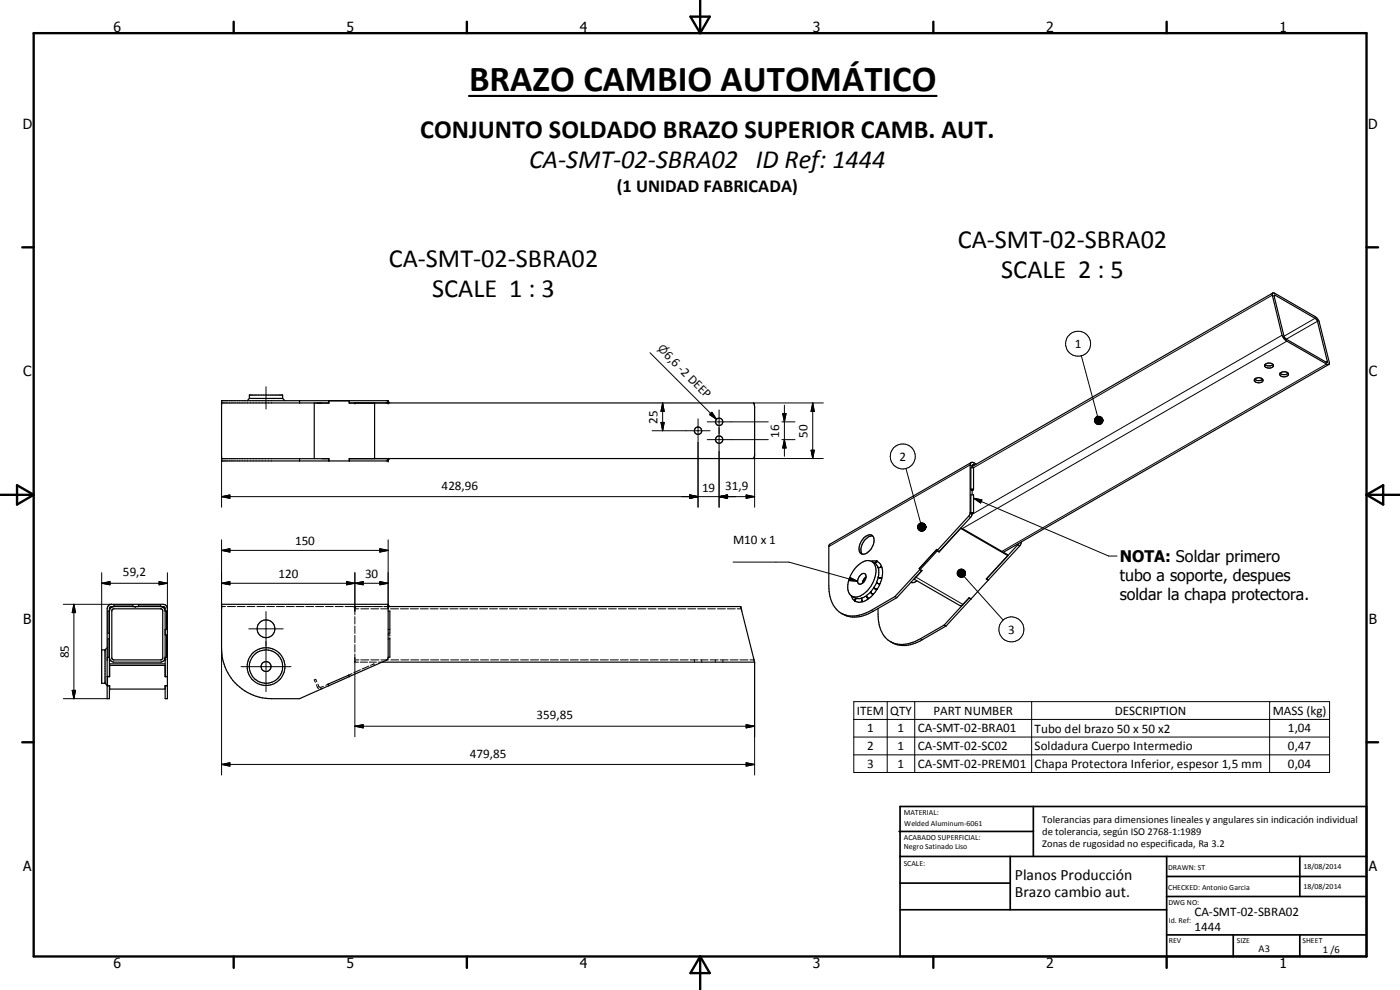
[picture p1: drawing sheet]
<svg xmlns="http://www.w3.org/2000/svg" width="420mm" height="297mm" viewBox="0 0 420 297" stroke-linecap="round" stroke-linejoin="round" font-family="sans-serif">
<g fill="none" stroke="#000" stroke-width=".35">
<path d="M381.8 88.1l.3-.2 .6 .2 12.5 7.3 .7 1.1 3 12.2v.6l-.8-.1-12.1-7-.8-.7-.4-.9zM382 87.9l-90.3 52.1M382.4 88.6h.3l12.4 7.3 3.2 12.8-12.7-7.3zM74.8 119.5v-1h10v1M74.8 119.5h10M74.8 119.5l-.6 .7M84.8 119.5l.7 .7M376.5 113.8a1.86 1.86 0 0 0 2.4 0M376.6 113.7a1.54 1.54 0 0 1 2.4 .5 1.6 1.6 0 0 1-2.6-.1zM379.6 109.4a1.55 1.55 0 0 1 2.6 .4 1.69 1.69 0 0 1-2.7 .1zM379.7 109.3l.7 .5h.8l.8-.5M384.1 112a1.51 1.51 0 0 1 2.6 .4 1.46 1.46 0 0 1-2.6-.2z"/>
<path d="M384.2 112a1.71 1.71 0 0 0 2.4 0M398.8 109.3l-97.7 56.4M66.5 137.6h32.2v.7M89.9 120.2v.7M89.9 137.6v.7M98.5 120.9h.1M98.7 120.2v.7h-32.2M98.7 137.6v.7M98.7 120.3h6.1M98.7 120.3v.6h-4.4v16.7M104.7 120.2v.1M104.8 120.9h121.3l.4 1.1v14.5l-.4 1.1h-121.3v.7"/>
<path d="M104.8 120.2v.7h7.6v16.7M106.5 120.9h.1M116.5 120.9v-.7h-50v18.1h50v-.7M116.5 120.4l.5 .5M117 137.6l-.5 .4M291.5 138.8l-42.5 24.6-.3 .4v12a8.8 8.8 0 0 0 4.4 8.5 8.9 8.9 0 0 0 8.9-.9l7.1-4.1M292.5 139.6l-.3-.2-.4 .2-.1 .7M293 139.3l-.7-.4a.69 .69 0 0 0-.8-.1 .69 .69 0 0 0-.3 .7l-.1 14.7-.3 .6-9.5 10.3M288.3 158.5l-6.5 7.1M288.3 158.5h.1M288.3 158.5l14.2 8.2M288.4 158.4l13.9 8 .2 .3"/>
<path d="M291.4 146.9v-6.6h.8v6.6M291.4 153.9v-5.4h.8v5.4M291.4 153.9h.8M291.4 153.9l.3 .2M291.4 146.9h.8M291.4 146.9l.3 .2M291.7 154.1l-.5 1.2-9.4 10.2-.5-.4M291.7 147.1v1.4M292.2 153.9l-.5 .2M292.2 146.9l-.5 .2M257.3 169.8a3.8 3.8 0 0 1 4.3-1.4 3.7 3.7 0 0 1 1.1 4.4 8.5 8.5 0 0 1-5.4 6.3 2.42 2.42 0 0 1-2.9-2.7 9.7 9.7 0 0 1 2.9-6.6zM258.3 172.5a.93 .93 0 0 1 1.3-.3 .93 .93 0 0 1 .2 1.3 1.8 1.8 0 0 1-2.1 1.7 1.82 1.82 0 0 1 .6-2.7z"/>
<path d="M259.3 161.3a1.75 1.75 0 0 1 2.9-.1 4.5 4.5 0 0 1-2.9 5.1 1.35 1.35 0 0 1-1.5-1.6l.5-2zM259.9 173.1l-.7 .9-.4 1M261.4 168.4a2.67 2.67 0 0 1 3.5 2.8 10.2 10.2 0 0 1-6.1 9.4 2.58 2.58 0 0 1-3.3-1.9M261.7 168.5a3.5 3.5 0 0 1 1.9 4.7 8 8 0 0 1-5.7 6.4l-1.1-.1-1.2-.6M261.9 160.8a4.1 4.1 0 0 0-3.5 3.7v1l.4 .8M268.6 179l.5 .3M268.6 179l-7.1 4.1a9.4 9.4 0 0 1-8.7 1M273.4 174.8h.2M273.5 174.7v.1M274.3 173.7l13.8 8 .8-.2 2-2.1M275.2 174.3l-.8 .5h-.8M275.9 170.6h.1"/>
<path d="M275.9 170.6l.1 .3M276 170.9l.6 .3-7.5 8.1M276 170.9l-7.4 8.1M276.1 170.9l.6 .3-2.2 2.3M281.1 164.9h.1M281.1 164.9l.2 .4M281.1 164.9l-5.1 5.7 .1 .3M281.3 165.1l-.2-.3-5.2 5.8M281.3 165.3l.5 .3M281.3 165.3l-5.2 5.6M281.8 165.5v.1M291.4 179.7l-7.5 8.1"/>
<path d="M296.5 173.9l.1 .2M296.6 174.1l-5.2 5.6-.6-.3-7.4 8.1M302.5 166.7l-6.5 7 .6 .4M305.7 163.1l-9.6 10.6 .5 .3M306.5 162.6l-.5 1.2-9.4 10.2M31.5 195h-1v10h1M31.5 195v10M32.2 194.4l-.7 .6M32.8 197.4l.5 .9 .9 .4h14l.9-.4 .5-.9M32.8 191.7h-.4v5.5h.4M32.9 199.6h16.7M33.9 182.8l14.5-.1 .4 .3v14.5l-.3 .4-14.5 .1-.4-.3v-14.5z"/>
<path d="M33.9 182h.1M33.9 182l-.6 .4-.5 .9h-.4v6.7h.4M39.9 182v-.5h-5.7v.5h-.3M41.6 182v-.5h6.6v.5l.9 .4 .5 .9h.4v5.5h-.4M48.9 182v.2M49.6 190.5h.4v6.7h-.4M49.6 199.2h-16.7v3.8h-.7M116.5 182h105.8M116.5 181.5l.5 .5M116.5 191.7h.5v5.5h-.5M116.5 183.3h.5v6.7h-.5M222.3 182h.1"/>
<path d="M222.3 182l4.2 16.7h-111.9M263.5 182.6a11.4 11.4 0 0 0 2.5 9 7.7 7.7 0 0 0 8.8 .8l8.6-4.9M283.4 187.5l.5 .3M283.9 187.8l-7.1 4.1a8.5 8.5 0 0 1-9.6 .6M31.5 205l.7 .7M32.2 203h.6l.1-20.7 .4-.3h15.8l.5 .5v20.5h.6M32.2 205.7h.7v1.1h16.7M32.2 205.3h.1M32.2 203v2.7M32.8 205.7v3.9h-.6l.1-27.5a1.23 1.23 0 0 1 1.2-.8h15.4a1.3 1.3 0 0 1 1.3 1.3v27h-.6v-3.9h.6M32.8 202.6h.1M49.6 203h.6"/>
<path d="M104.6 202.6l.2 .4M104.8 203l-.1-.4-6.2 2.7 .2 .4M104.8 203l11.1-4.9 .5-.5 .1-16.3h-50v13.3a15 15 0 0 0 15 15h8.4l14.9-6.6M104.8 203h.1"/>
<circle cx="209.5" cy="129.2" r="1.1"/>
<circle cx="215.8" cy="126.6" r="1.11"/>
<circle cx="215.8" cy="131.9" r="1.11"/>
<circle cx="79.8" cy="188.7" r="2.66"/>
<circle cx="79.9" cy="200" r="1.49"/>
<circle cx="79.8" cy="200" r="5"/>
<circle cx="79.8" cy="200" r="5.7"/>
</g>
<g fill="none" stroke="#000" stroke-width=".3">
<path d="M381.8 88.6l-89.6 51.7M382.8 88.6l-.4 .3M394.7 95.5l-9.4 5.4M395.4 96.4l-9.4 5.4M79.8 116v6.7M195.1 105.8l19.9 20M324.5 106.7l4.9 18.3M384.8 100.6l-93.1 53.7M386.2 102.4l-97.4 56.2M398.1 109.2l-97.4 56.2M398.3 108.4l-.4 .2M66.5 136.9v15.3"/>
<path d="M195.7 129.2h17.4M198.4 126.7h.9l-.4 2.5zM198.9 120.9l.4 2.5h-.9zM198.9 120.9v8.3M209.5 125.6v26.6M212.2 131.9h18.4M212.2 126.6h18.4M212.9 124.4l.7-.7 1.4 2.1zM215.8 123v29.2M226.1 137.6h21M226.1 120.9h21M226.5 136.3v15.9"/>
<path d="M234.6 131.9h4M234.6 126.6h4M234.9 124.1h1l-.5 2.5zM235.4 131.9l.5 2.5h-1zM235.4 121.6v15.3M243.4 135.1h1l-.5 2.5zM243.9 120.9l.5 2.5h-1zM243.9 120.9v16.7M292.3 138.9v.6l-.6 .3-.5-.3-42.5 24.5M328.5 126l2.5 .2-2.5 .1zM328.5 126.3l2.5-.1-2.5 .3zM328.5 126.2h2.5"/>
<path d="M328.5 125.7l2.5 .5-2.5-.2zM328.5 126.5l2.5-.3-2.4 .6zM328.6 125.5l2.4 .7-2.5-.5zM328.6 126.8l2.4-.6-2.2 .8zM328.8 125.3l.2-.2 2 1.1zM328.8 125.3l2.2 .9-2.4-.7zM328.8 127l2.2-.8-2 1zM329 125.1l.3-.1 1.7 1.2zM329 127.2l2-1-1.7 1.1zM329.3 125l.2-.1 1.5 1.3zM329.3 127.3l1.7-1.1-1.5 1.2zM329.5 124.9h.3l1.2 1.3z"/>
<path d="M329.5 127.4l1.5-1.2-1.2 1.2zM329.8 124.9l.3 .1 .9 1.2zM329.8 127.4l1.2-1.2-.9 1.2zM330.1 125l.9 1.2zM330.3 125.1l.7 1.1zM330.5 125.2l.5 1zM330.7 125.4l.3 .8zM330.9 125.6l.1 .6zM331 126.2l-.9 1.2zM331 126.2l-.7 1.1zM331 126.2l-.5 .9zM331 126.2l-.3 .7z"/>
<path d="M331 126.2l-.1 .5zM331 126.2v.2zM66.5 149l2.5-.5v1zM66.5 149h160M207 148.5l2.5 .5-2.5 .5zM215.8 149l2.5-.5v1zM223.9 148.5l2.6 .5-2.6 .5zM271.9 140.6l4.4 16.3M275.4 158l2.5 .1-2.5 .1zM275.4 158.2l2.5-.1-2.5 .4zM275.4 158.1h2.5M275.4 157.7l2.5 .4-2.5-.1z"/>
<path d="M275.4 158.5l2.5-.4-2.4 .6zM275.5 157.5l2.4 .6-2.5-.4zM275.5 158.7l2.4-.6-2.2 .9zM275.7 157.3l.2-.2 2 1zM275.7 157.3l2.2 .8-2.4-.6zM275.7 159l2.2-.9-2 1.1zM275.9 157.1l.2-.1 1.8 1.1zM275.9 159.2l2-1.1-1.8 1.2zM276.1 157l.3-.1 1.5 1.2zM276.1 159.3l1.8-1.2-1.5 1.3zM276.4 156.9h.3l1.2 1.2zM276.4 159.4l1.5-1.3-1.2 1.3z"/>
<path d="M276.7 156.9h.2l1 1.2zM276.9 156.9l1 1.2zM277.2 157l.7 1.1zM277.4 157.2l.5 .9zM277.6 157.4l.3 .7zM277.7 157.6l.2 .5zM277.9 158.1l-1 1.2-.2 .1zM277.9 158.1l-.7 1.2h-.3zM277.9 158.1l-.7 1.2zM277.9 158.1l-.5 1zM277.9 158.1l-.3 .8zM277.9 158.1l-.2 .6z"/>
<path d="M277.9 158.1l-.1 .3zM290.6 154.9l.6 .4M291.2 153.8l.5 .3M291.4 153.9h.8l-.5 .2zM291.4 146.9h.8l-.5 .2zM292.2 149.5l2.5 .5-.4 .9zM292.2 149.5l40.5 17.3h2.5M30.5 175l2.5-.5v1zM30.5 175h19.7M30.5 171.8v23.2M47.7 174.5l2.5 .5-2.5 .5zM50.2 171.8v26.3"/>
<path d="M66.5 175l2.5-.5v1zM66.5 165.1l2.5-.5v1.1zM66.5 175h50M66.5 162v20.6M66.5 165.1h50M104 174.5l2.5 .5-2.5 .5zM106.5 175l2.5-.5v1zM106.5 171.8v12.6M114 174.5l2.5 .5-2.5 .5zM114 164.6l2.5 .5-2.5 .6zM116.5 162v20.6M220 168.7h16.8l20.6 5.7"/>
<path d="M255.1 173.3l2.3 1.1-2.6-.2zM257 179.6l-.4 .4v.5M258.6 179.5v.7l.3 .3M260 178.7l.2 .5 .4 .3M261.3 177.5l.3 .6 .5 .1M262.3 176.2l.3 .5 .6 .1M263.1 174.7l.4 .4h.5M263.1 168.1v.4l-.6 .5M263.6 173.1l.4 .4 .6-.1M264.5 169.9l-.4 .4-.6-.1M274.9 173.1l14.1 8.3M287.3 171.9l2.5 .1-2.5 .1z"/>
<path d="M287.3 172.1l2.5-.1-2.5 .4zM287.3 172h2.5M287.3 171.6l2.5 .4-2.5-.1zM287.3 172.4l2.5-.4-2.4 .6zM287.4 171.4l2.4 .6-2.5-.4zM287.4 172.6l2.4-.6-2.2 .8zM287.6 171.1l.2-.2 2 1.1zM287.6 171.1l2.2 .9-2.4-.6zM287.6 172.8l2.2-.8-2 1zM287.8 170.9l.3-.1 1.7 1.2zM287.8 173l2-1-1.7 1.1zM288.1 170.8h.2l1.5 1.2z"/>
<path d="M288.1 173.1l1.7-1.1-1.5 1.2zM288.3 170.8l.3-.1 1.2 1.3zM288.3 173.2l1.5-1.2-1.2 1.2zM288.6 170.7l1.2 1.3zM288.8 170.8l1 1.2zM289.1 170.9l.7 1.1zM289.3 171.1l.5 .9zM289.3 172.9l11.8 13.2M289.5 171.2l.3 .8zM289.6 171.5l.2 .5zM289.8 172l-1 1.2h-.2zM289.8 172l-1 1.2z"/>
<path d="M289.8 172l-.7 1.1zM289.8 172l-.5 1zM289.8 172l-.3 .8zM289.8 172l-.2 .5zM289.8 172l-.1 .3zM305.4 163.5l.6 .3M19 181.3h14.5M22.2 181.3l.5 2.5h-1zM22.2 181.3v28.3M66.5 182h1.2M66.5 194.6v37.9M68.3 182h2.3"/>
<path d="M71.2 182h2.4M74.2 182h2.3M74.7 188.7h10.3M77.1 182h2.3M79.8 183.5v24M80 182h2.4M83 182h2.3M85.9 182h2.4M88.8 182h2.4M91.8 182h2.3M94.7 182h2.4M97.7 182h2.3"/>
<path d="M100.6 182h2.4M103.6 182h2.3M106 182l.2 .1M106.3 182.3l.2 .1M106.5 182h.1M106.5 182h8.3M106.5 182.7h1.2M106.5 198.7h1.1M106.5 185v2.2M106.5 187.8v2.2M106.5 190.6v2.2M106.5 193.4v2.3"/>
<path d="M106.5 196.2v24.9M106.5 198h1.2M108.1 198.7h2.2M108.3 182.7h2.3M108.3 198h2.4M110.7 199.9l-2 .8M110.8 198.7h2.2M111.3 182.7h2.3M111.3 198h2.4M112.3 199.3l-.1-.1-1 .4M112.3 199.5l.1 .1M113.6 198.7h1"/>
<path d="M114.2 182.7h2.4M114.3 198h2.4M115.2 182h1.3M116.5 190.5h.2M116.5 188.8h.2M116.8 190.5h.2v.4M116.8 188.8h.2M117 191.3v.4M117.2 182.7h2.4M117.3 198h2.4M120.2 182.7h2.4M120.3 198h2.4"/>
<path d="M123.1 182.7h2.4M123.3 198h2.4M126.1 182.7h2.4M126.3 198h2.4M129.1 182.7h2.4M129.2 198h2.4M132.1 182.7h2.3M132.2 198h2.5M135 182.7h2.4M135.2 198h2.5M138 182.7h2.4M138.2 198h2.5"/>
<path d="M141 182.7h2.4M141.3 198h2.3M144 182.7h2.3M144.2 198h2.4M146.9 182.7h2.4M147.2 198h2.4M149.9 182.7h2.4M150.2 198h2.4M152.9 182.7h2.4M153.2 198h2.4M155.9 182.7h2.3M156.2 198h2.4"/>
<path d="M158.8 182.7h2.4M159.2 198h2.4M161.8 182.7h2.4M162.2 198h2.4M164.8 182.7h2.4M165.2 198h2.4M167.8 182.7h2.3M168.2 198h2.4M170.7 182.7h2.4M171.2 198h2.4M173.7 182.7h2.4M174.2 198h2.4"/>
<path d="M176.7 182.7h2.4M177.2 198h2.4M179.7 182.7h2.3M180.2 198h2.4M182.6 182.7h2.4M183.2 198h2.4M185.6 182.7h2.4M186.2 198h2.3M188.5 182.7h2.5M189.1 198h2.4M191.5 182.7h2.4M192.1 198h2.5"/>
<path d="M194.5 182.7h2.4M195.1 198h2.5M197.5 182.7h2.3M198.2 198h2.3M200.5 182.7h2.3M201.1 198h2.4M203.4 182.7h2.4M204.1 198h2.4M206.4 182.7h2.4M207.1 198h2.4M208.4 198v.2M208.4 198.5v.2"/>
<path d="M209.4 182.7h2.3M210.1 198h2.4M210.6 198v.2M210.6 198.5v.2M212.4 182.7h2.3M213.1 198h2.4M214.7 198v.2M214.7 198.5v.2M215.3 182.7h2.4M216.1 198h2.4M216.9 198v.2M216.9 198.5v.2"/>
<path d="M218.3 182.7h2.4M219.1 198h2.4M221.3 182.7h1.2M222.1 198h2.4M225.1 198h1.2M226.5 198.7v33.8M261.5 183.1l.5 .3M276.3 191.6l.5 .3M19 209.6h13.2M21.7 207.1h1l-.5 2.5zM72.3 200h15M94.4 204l.2 .7"/>
<path d="M94.6 203.9l.2-.1 .3 .8M94.9 205.4l.7 1.1M95.4 205.2l.5 1M96.6 206.7l-.6 .1M97.1 205.9l-1 .3M98.5 205.3l-.7 .3M105.7 202.1l-1 .5M106.5 217.9l2.5-.5v1zM106.5 217.9h120M108.2 201l-2 .8M223.9 217.4l2.6 .5-2.6 .5zM256.2 210.5h142.8v21.3h-142.8z"/>
<path d="M256.2 215.9h142.8M266.3 210.5v21.3M274.5 210.5v21.3M309.6 210.5v21.3M381 210.5v21.3M66.5 229.4l2.5-.5v1zM66.5 229.4h160M223.9 228.9l2.6 .5-2.6 .5zM256.2 221.1h142.8M256.2 226.5h142.8"/>
<circle cx="323.6" cy="103.1" r="3.7"/>
<circle cx="270.9" cy="137" r="3.8"/>
<circle cx="303.5" cy="188.8" r="3.7"/>
</g>
<g fill="#000">
<path d="M198.4 126.7h.9l-.4 2.5zM198.9 120.9l.4 2.5h-.9zM212.9 124.4l.7-.7 1.4 2.1zM234.9 124.1h1l-.5 2.5zM235.4 131.9l.5 2.5h-1zM243.4 135.1h1l-.5 2.5zM243.9 120.9l.5 2.5h-1zM330.9 125.6l.1 .6zM330.7 125.4l.3 .8zM330.5 125.2l.5 1zM330.3 125.1l.7 1.1zM330.1 125l.9 1.2z"/>
<path d="M329.8 124.9l.3 .1 .9 1.2zM329.5 124.9h.3l1.2 1.3zM329.3 125l.2-.1 1.5 1.3zM329 125.1l.3-.1 1.7 1.2zM328.8 125.3l.2-.2 2 1.1zM328.8 125.3l2.2 .9-2.4-.7zM328.6 125.5l2.4 .7-2.5-.5zM328.5 126.5l2.5-.3-2.4 .6zM328.6 126.8l2.4-.6-2.2 .8zM328.8 127l2.2-.8-2 1zM329 127.2l2-1-1.7 1.1zM329.3 127.3l1.7-1.1-1.5 1.2z"/>
<path d="M329.5 127.4l1.5-1.2-1.2 1.2zM329.8 127.4l1.2-1.2-.9 1.2zM331 126.2l-.9 1.2zM331 126.2l-.7 1.1zM331 126.2l-.5 .9zM331 126.2l-.3 .7zM331 126.2l-.1 .5zM331 126.2v.2zM66.5 149l2.5-.5v1zM207 148.5l2.5 .5-2.5 .5zM215.8 149l2.5-.5v1zM223.9 148.5l2.6 .5-2.6 .5z"/>
<path d="M277.7 157.6l.2 .5zM277.6 157.4l.3 .7zM277.4 157.2l.5 .9zM277.2 157l.7 1.1zM276.9 156.9l1 1.2zM276.7 156.9h.2l1 1.2zM276.4 156.9h.3l1.2 1.2zM276.1 157l.3-.1 1.5 1.2zM275.9 157.1l.2-.1 1.8 1.1zM275.7 157.3l.2-.2 2 1zM275.7 157.3l2.2 .8-2.4-.6zM275.5 157.5l2.4 .6-2.5-.4z"/>
<path d="M275.4 158.5l2.5-.4-2.4 .6zM275.5 158.7l2.4-.6-2.2 .9zM275.7 159l2.2-.9-2 1.1zM275.9 159.2l2-1.1-1.8 1.2zM276.1 159.3l1.8-1.2-1.5 1.3zM276.4 159.4l1.5-1.3-1.2 1.3zM277.9 158.1l-1 1.2-.2 .1zM277.9 158.1l-.7 1.2h-.3zM277.9 158.1l-.7 1.2zM277.9 158.1l-.5 1zM277.9 158.1l-.3 .8zM277.9 158.1l-.2 .6z"/>
<path d="M277.9 158.1l-.1 .3zM291.4 153.9h.8l-.5 .2zM291.4 146.9h.8l-.5 .2zM292.2 149.5l2.5 .5-.4 .9zM30.5 175l2.5-.5v1zM47.7 174.5l2.5 .5-2.5 .5zM66.5 175l2.5-.5v1zM66.5 165.1l2.5-.5v1.1zM104 174.5l2.5 .5-2.5 .5zM106.5 175l2.5-.5v1zM114 174.5l2.5 .5-2.5 .5zM114 164.6l2.5 .5-2.5 .6z"/>
<path d="M255.1 173.3l2.3 1.1-2.6-.2zM289.6 171.5l.2 .5zM289.5 171.2l.3 .8zM289.3 171.1l.5 .9zM289.1 170.9l.7 1.1zM288.8 170.8l1 1.2zM288.6 170.7l1.2 1.3zM288.3 170.8l.3-.1 1.2 1.3zM288.1 170.8h.2l1.5 1.2zM287.8 170.9l.3-.1 1.7 1.2zM287.6 171.1l.2-.2 2 1.1zM287.6 171.1l2.2 .9-2.4-.6z"/>
<path d="M287.4 171.4l2.4 .6-2.5-.4zM287.3 172.4l2.5-.4-2.4 .6zM287.4 172.6l2.4-.6-2.2 .8zM287.6 172.8l2.2-.8-2 1zM287.8 173l2-1-1.7 1.1zM288.1 173.1l1.7-1.1-1.5 1.2zM288.3 173.2l1.5-1.2-1.2 1.2zM289.8 172l-1 1.2h-.2zM289.8 172l-1 1.2zM289.8 172l-.7 1.1zM289.8 172l-.5 1zM289.8 172l-.3 .8z"/>
<path d="M289.8 172l-.2 .5zM289.8 172l-.1 .3zM22.2 181.3l.5 2.5h-1zM21.7 207.1h1l-.5 2.5zM106.5 217.9l2.5-.5v1zM223.9 217.4l2.6 .5-2.6 .5zM66.5 229.4l2.5-.5v1zM223.9 228.9l2.6 .5-2.6 .5z"/>
</g>
<g fill="#000">
<circle cx="66.5" cy="120.9" r=".18"/>
<circle cx="106.5" cy="120.9" r=".18"/>
<circle cx="116.5" cy="120.2" r=".18"/>
<circle cx="116.5" cy="120.9" r=".18"/>
<circle cx="116.5" cy="138.3" r=".18"/>
<circle cx="116.5" cy="137.6" r=".18"/>
<circle cx="40.6" cy="182" r=".18"/>
<circle cx="32.8" cy="205.7" r=".18"/>
<circle cx="32.9" cy="206.8" r=".18"/>
<circle cx="50.2" cy="205.7" r=".18"/>
</g>
<g fill="none" stroke="#000" stroke-width=".71">
<path d="M10.1 9.9h400v277.1h-400zM70.1 6.5v3.4M140.1 6.5v3.4M207.2 5h5.8l-2.9 4.9zM210.1 0v9.9M280.1 6.5v3.4M350.1 6.5v3.4M6.7 74.2h3.4M410.1 74.2h3.5M.1 148.5h10M5.1 145.6l5 2.9-5 2.9zM410.1 148.5h10"/>
<path d="M410.1 148.5l5-2.9v5.8zM6.7 222.7h3.4M410.1 222.7h3.5M70.1 287v3.4M140.1 287v3.4M210.1 287v10M210.1 287l2.9 5h-5.8zM280.1 287v3.4M350.1 287v3.4"/>
</g>
<g fill="none" stroke="#000" stroke-width=".51">
<path d="M269.8 249.5h40.3M270.1 242h140v45h-140zM270.1 257h140M303.2 257v16M310.1 242v15M350.1 257v30M390.1 257v12M270.1 265h33.1M270.1 273h80M350.1 269h60M350.1 263h60M350.1 280.5h60"/>
<path d="M370.1 280.5v6.5M390.1 280.5v6.5"/>
</g>
<path d="M140.7 28.8h140.4" fill="none" stroke="#000" stroke-width=".63"/>
<path d="M328.5 125.9h2.5M275.4 158.3h2.5M287.3 171.8h2.5" fill="none" stroke="#000" stroke-width=".42"/>
<path d="M328.5 126.3h2.5M275.4 157.9h2.5M287.3 172.2h2.5" fill="none" stroke="#000" stroke-width=".38"/>
<text font-size="11" x="140.8" y="27.3">BRAZO CAMBIO AUTOMÁTICO</text>
<g font-size="7.9">
<text x="126.1" y="41.5">CONJUNTO SOLDADO BRAZO SUPERIOR CAMB. AUT.</text>
<text x="158.8" y="50.5">CA-SMT-02-SBRA02 ID Ref: 1444</text>
<text x="287.4" y="74.5">CA-SMT-02-SBRA02</text>
<text x="116.7" y="80.1">CA-SMT-02-SBRA02</text>
<text x="300.5" y="83.5">SCALE 2 : 5</text>
<text x="129.7" y="89">SCALE 1 : 3</text>
</g>
<text font-size="5.5" x="185.2" y="57.5">(1 UNIDAD FABRICADA)</text>
<g font-size="4.8">
<text x="336" y="168.6">NOTA: Soldar primero</text>
<text x="336" y="174.4">tubo a soporte, despues</text>
<text x="336" y="180.1">soldar la chapa protectora.</text>
</g>
<g font-size="4.7">
<text x="304.6" y="263.9">Planos Producción</text>
<text x="304.6" y="269.3">Brazo cambio aut.</text>
</g>
<g font-size="4.2">
<text x="34" y="9.6">6</text>
<text x="104" y="9.6">5</text>
<text x="174" y="9.6">4</text>
<text x="244" y="9.6">3</text>
<text x="314" y="9.6">2</text>
<text x="384" y="9.6">1</text>
<text x="6.8" y="38.7">D</text>
<text x="410.6" y="38.7">D</text>
<text x="7" y="112.9">C</text>
<text x="410.8" y="112.9">C</text>
<text x="7" y="187.1">B</text>
<text x="410.8" y="187.1">B</text>
<text x="7" y="261.4">A</text>
<text x="410.8" y="261.4">A</text>
<text x="34" y="290.4">6</text>
<text x="104" y="290.4">5</text>
<text x="174" y="290.4">4</text>
<text x="244" y="290.4">3</text>
<text x="314" y="290.4">2</text>
<text x="384" y="290.4">1</text>
</g>
<g font-size="3.9">
<text x="199.1" y="106.8" transform="rotate(45 199.1 106.8)">6,6 -2 DEEP</text>
<text x="322.6" y="104.4">1</text>
<text x="197.3" y="127.1" transform="rotate(-90 197.3 127.1)">25</text>
<text x="233.9" y="131.3" transform="rotate(-90 233.9 131.3)">16</text>
<text x="242.3" y="131.3" transform="rotate(-90 242.3 131.3)">50</text>
<text x="269.9" y="138.3">2</text>
<text x="132.5" y="147">428,96</text>
<text x="210.7" y="147.5">19</text>
<text x="217.7" y="147">31,9</text>
<text x="88.5" y="163.6">150</text>
<text x="220" y="163.1">M10 x 1</text>
<text x="36.9" y="172.9">59,2</text>
<text x="83.6" y="173.4">120</text>
<text x="109.5" y="173.4">30</text>
<text x="302.5" y="190.1">3</text>
<text x="20.6" y="197.5" transform="rotate(-90 20.6 197.5)">85</text>
<text x="161" y="215.8">359,85</text>
<text x="257.2" y="214.5">ITEM</text>
<text x="267.2" y="214.5">QTY</text>
<text x="280.1" y="214.5">PART NUMBER</text>
<text x="334.6" y="214.5">DESCRIPTION</text>
<text x="382" y="214.5">MASS (kg)</text>
<text x="260.3" y="219.8">1</text>
<text x="269.4" y="219.8">1</text>
<text x="275.5" y="219.8">CA-SMT-02-BRA01</text>
<text x="310.5" y="219.8">Tubo del brazo 50 x 50 x2</text>
<text x="386.5" y="219.8">1,04</text>
<text x="141" y="227.3">479,85</text>
<text x="260.3" y="225.1">2</text>
<text x="269.4" y="225.1">1</text>
<text x="275.5" y="225.1">CA-SMT-02-SC02</text>
<text x="310.5" y="225.2">Soldadura Cuerpo Intermedio</text>
<text x="386.5" y="225.1">0,47</text>
<text x="260.3" y="230.4">3</text>
<text x="269.4" y="230.4">1</text>
<text x="275.5" y="230.4">CA-SMT-02-PREM01</text>
<text x="310.5" y="230.5">Chapa Protectora Inferior, espesor 1,5 mm</text>
<text x="386.5" y="230.4">0,04</text>
<text x="358.5" y="275">CA-SMT-02-SBRA02</text>
<text x="358.5" y="279.4">1444</text>
</g>
<text font-size="3.3" x="197.2" y="104.9" transform="rotate(45 197.2 104.9)">n</text>
<g font-size="3.1">
<text x="312.7" y="246.8">Tolerancias para dimensiones lineales y angulares sin indicación individual</text>
<text x="312.7" y="250.4">de tolerancia, según ISO 2768-1:1989</text>
<text x="312.7" y="254">Zonas de rugosidad no especificada, Ra 3.2</text>
<text x="377.7" y="285.6">A3</text>
<text x="397" y="285.9">1 /6</text>
</g>
<g font-size="2.4">
<text x="271.2" y="244.4">MATERIAL:</text>
<text x="271.3" y="252">ACABADO SUPERFICIAL:</text>
<text x="271.4" y="247.9">Welded Aluminum-6061</text>
<text x="271.3" y="254.6">Negro Satinado Liso</text>
<text x="271.2" y="259.7">SCALE:</text>
<text x="350.6" y="260.9">DRAWN: ST</text>
<text x="391.2" y="260.6">18/08/2014</text>
<text x="350.6" y="267">CHECKED: Antonio Garcia</text>
<text x="391.2" y="266.7">18/08/2014</text>
<text x="350.6" y="271.4">DWG NO:</text>
<text x="350.8" y="276.9">Id. Ref:</text>
<text x="350.8" y="282.8">REV</text>
<text x="371.2" y="282.9">SIZE</text>
<text x="390.9" y="282.9">SHEET</text>
</g>
</svg>
